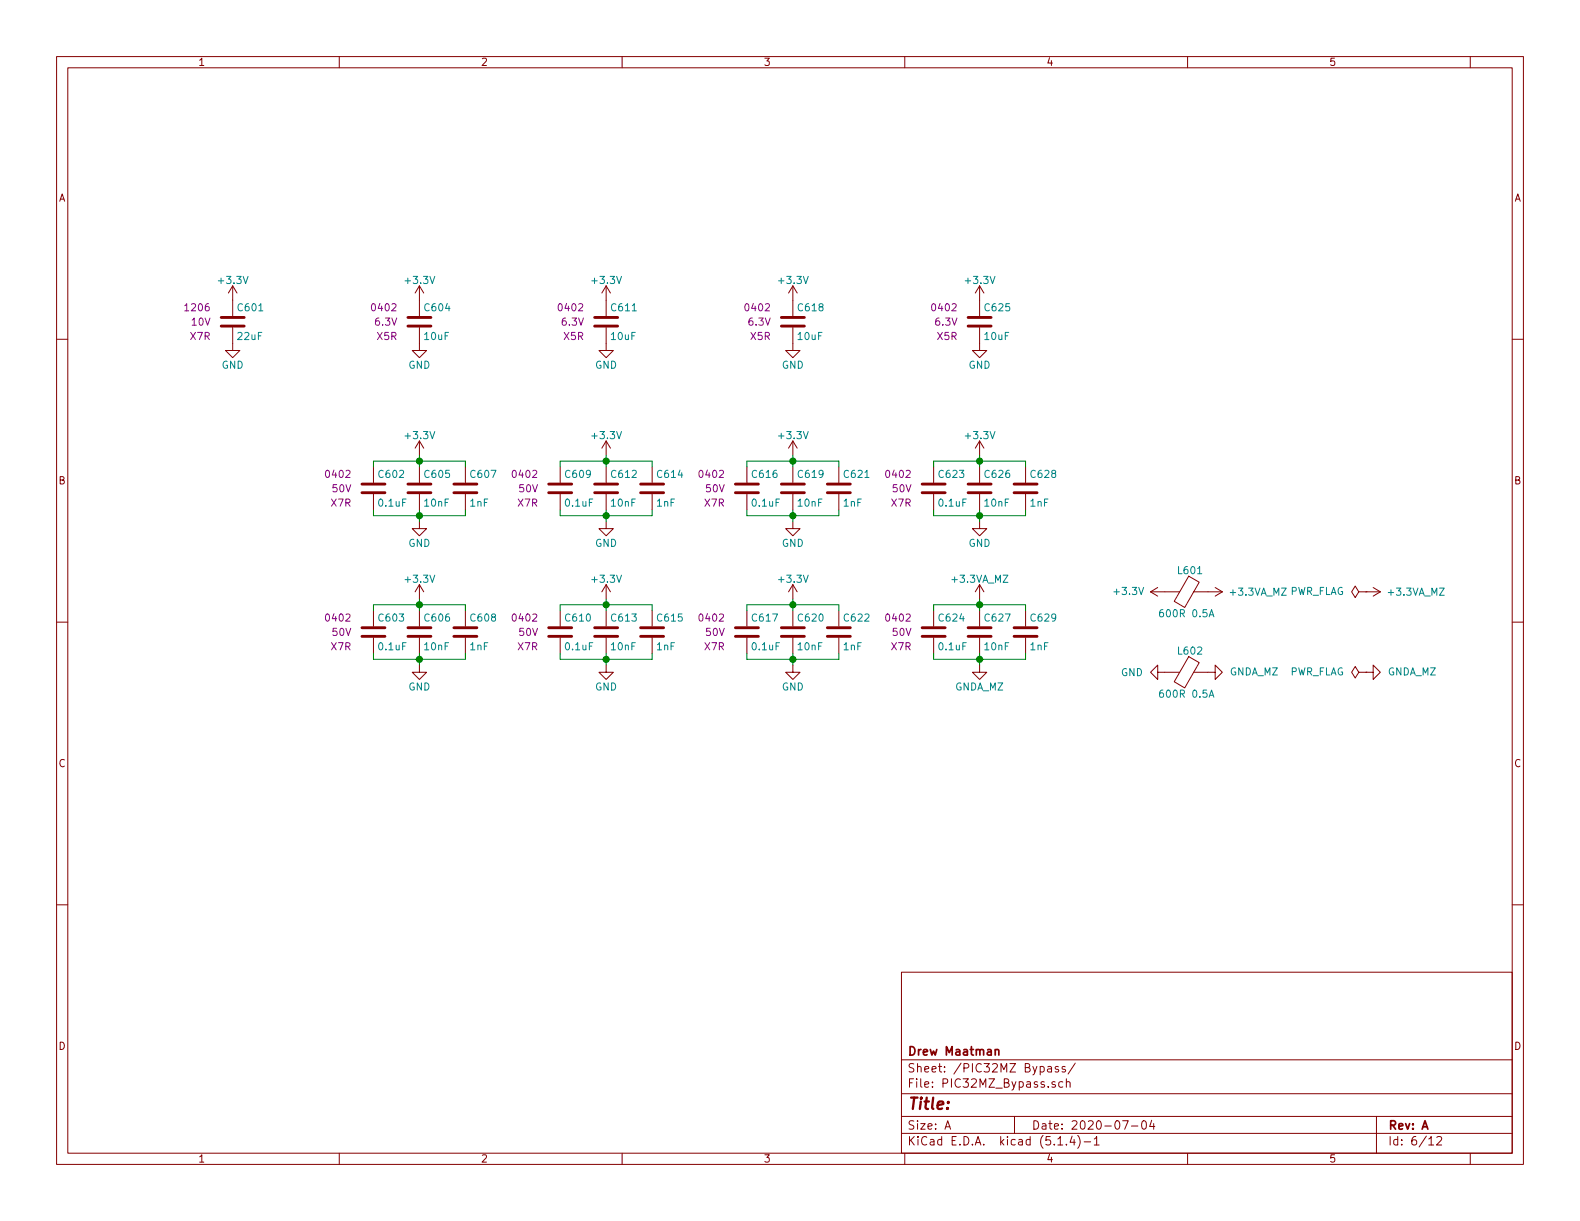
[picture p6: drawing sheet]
<svg xmlns="http://www.w3.org/2000/svg" width="279mm" height="216mm" viewBox="0 0 279 216" stroke-linecap="round" stroke-linejoin="round" font-family="sans-serif">
<g fill="none" stroke="#840000" stroke-width=".18">
<path d="M10 10h259.4v195.9h-259.4zM12 12h255.4v191.9h-255.4zM60 10v2M110 10v2M160 10v2M210 10v2M260 10v2M10 60h2M41.1 57.9v4.1h1.3l-1.3 1.2-1.2-1.2h1.2M41.1 50.5l-.7 1.3M41.1 50.5v5.4M41.1 50.5l.8 1.3"/>
<path d="M74.2 57.9v4.1h1.2l-1.2 1.2-1.3-1.2h1.3M74.2 50.5v5.4M74.2 50.5l-.8 1.3M74.2 50.5l.7 1.3M107.2 57.9v4.1h1.3l-1.3 1.2-1.3-1.2h1.3M107.2 50.5v5.4M107.2 50.5l-.8 1.3M107.2 50.5l.7 1.3M140.2 57.9v4.1h1.3l-1.3 1.2-1.3-1.2h1.3M140.2 50.5v5.4M140.2 50.5l-.8 1.3M140.2 50.5l.8 1.3"/>
<path d="M173.2 57.9v4.1h1.3l-1.3 1.2-1.2-1.2h1.2M173.2 50.5v5.4M173.2 50.5l-.7 1.3M173.2 50.5l.8 1.3M267.4 60h2M74.2 78v2.5M74.2 78l-.8 1.2M74.2 78l.7 1.2M107.2 78v2.5M107.2 78l-.8 1.2M107.2 78l.7 1.2M140.2 78v2.5"/>
<path d="M140.2 78l-.8 1.2M140.2 78l.8 1.2M173.2 78v2.5M173.2 78l-.7 1.2M173.2 78l.8 1.2M66 82.6v2.7M66 87.4v2.8M74.2 92.2v1.3h1.2l-1.2 1.2-1.3-1.2h1.3M74.2 82.6v2.7M74.2 87.4v2.8M82.3 82.6v2.7M82.3 87.4v2.8"/>
<path d="M99.1 82.6v2.7M99.1 87.4v2.8M107.2 92.2v1.3h1.3l-1.3 1.2-1.3-1.2h1.3M107.2 82.6v2.7M107.2 87.4v2.8M115.3 82.6v2.7M115.3 87.4v2.8M132.1 82.6v2.7M132.1 87.4v2.8M140.2 92.2v1.3h1.3l-1.3 1.2-1.3-1.2h1.3M140.2 82.6v2.7M140.2 87.4v2.8"/>
<path d="M148.3 82.6v2.7M148.3 87.4v2.8M165.1 82.6v2.7M165.1 87.4v2.8M173.2 92.2v1.3h1.3l-1.3 1.2-1.2-1.2h1.2M173.2 82.6v2.7M173.2 87.4v2.8M181.4 82.6v2.7M181.4 87.4v2.8M10 110h2M66 108v2.7M66 112.8v2.8"/>
<path d="M74.2 117.6v1.3h1.2l-1.2 1.2-1.3-1.2h1.3M74.2 103.4v2.5M74.2 108v2.7M74.2 112.8v2.8M74.2 103.4l-.8 1.2M74.2 103.4l.7 1.2M82.3 108v2.7M82.3 112.8v2.8M99.1 108v2.7M99.1 112.8v2.8M107.2 117.6v1.3h1.3l-1.3 1.2-1.3-1.2h1.3M107.2 103.4v2.5"/>
<path d="M107.2 108v2.7M107.2 112.8v2.8M107.2 103.4l-.8 1.2M107.2 103.4l.7 1.2M115.3 108v2.7M115.3 112.8v2.8M132.1 108v2.7M132.1 112.8v2.8M140.2 117.6v1.3h1.3l-1.3 1.2-1.3-1.2h1.3M140.2 103.4v2.5M140.2 108v2.7M140.2 112.8v2.8"/>
<path d="M140.2 103.4l-.8 1.2M140.2 103.4l.8 1.2M148.3 108v2.7M148.3 112.8v2.8M165.1 108v2.7M165.1 112.8v2.8M173.2 117.6v1.3h1.3l-1.3 1.2-1.2-1.2h1.2M173.2 103.4v2.5M173.2 108v2.7M173.2 112.8v2.8M173.2 103.4l-.7 1.2M173.2 103.4l.8 1.2"/>
<path d="M181.4 108v2.7M181.4 112.8v2.8M203.5 104.6h5.1M203.5 104.6l1.2 .8M204.7 118.9v-1.3l-1.2 1.3 1.2 1.2v-1.2h3.9M204.7 103.9l-1.2 .7M210.2 116.1l1.9 1.1-2.6 4.4-1.9-1.1zM210.2 101.9l1.9 1-2.6 4.5-1.9-1.1zM211.1 118.9h3.8v-1.3l1.3 1.3-1.3 1.2v-1.2M211.1 104.6h5.1M214.9 103.9l1.3 .7M216.2 104.6l-1.3 .8"/>
<path d="M240.3 118.9l-.7-1-.6 1 .6 1 .7-1h1.3M240.3 104.6l-.7-1-.6 1 .6 1.1 .7-1.1h1.3M241.6 118.9h1.2v-1.3l1.3 1.3-1.3 1.2v-1.2M241.6 118.9h.1M241.6 104.6h.1M241.6 104.6h2.5M242.8 103.9l1.3 .7M244.1 104.6l-1.3 .8M267.4 110h2M10 160h2M267.4 160h2M159.4 171.9h108v32h-108z"/>
<path d="M159.4 197.4h108M159.4 193.4h108M159.4 187.4h108M167.1 199.7l.5-1.5 .5 1.5M167.2 199.2h.8M179.4 197.4v3M185.3 188.6h.6l.1 1M186 188.9l-.6 .1-.2 .2 .2 .4 .6-.1M186.6 191.3a.37 .37 0 0 0-.6 .2l.1 .2 .5 .1 .1 .2-.3 .3-.4-.1M187.1 188.6h-.3l-.2 .2 .1 .2 .4 .1v.4h-.5M187.9 191.3h-.4l-.3 .2 .1 .6 .2 .2 .4-.1M188.4 188.6h-.4l-.2 .2 .1 .2 .5 .1v.4h-.6"/>
<path d="M188.6 191.4v-.1a.37 .37 0 0 1 .6 .2v.8M188.6 190.8v1.5M190.1 188l-1.2 1.9M198.5 198.2h1l-.6 1.5M200.1 199.1h1.1M202 198.3l.4-.1a.94 .94 0 0 1 0 1.5 .82 .82 0 0 1-.4-1.4zM203.7 198.1l-.4 1.1h.9M204 198.7v1M243.4 197.4v6.5M60 203.9v2M110 203.9v2M159.4 200.4h108"/>
<path d="M160 203.9v2M187.1 202.5h.8M188.6 202.3v.2M189.6 200.9l-.4 1.1h.9M189.9 201.5v1M190.6 200.8a1.71 1.71 0 0 1 0 2.2M191.7 201.9h1.2M193.5 201.4l.4-.4v1.5M193.5 202.5h.9M210 203.9v2M252.7 201.4l.4-.4v1.5M252.7 202.5h.8"/>
<path d="M254.1 201.1l.2-.1h.4l.2 .4-.9 1.1h.9M260 203.9v2"/>
</g>
<path d="M176 185.7l.2-.1h.4v1M176 185.6v1" fill="none" stroke="#840000" stroke-width=".3"/>
<g fill="none" stroke="#840000" stroke-width=".51">
<path d="M39.1 57.7h4.1M39.1 56.1h4.1M72.1 57.7h4.1M72.1 56.1h4.1M105.2 57.7h4M105.2 56.1h4M138.2 57.7h4M138.2 56.1h4M171.2 57.7h4.1M171.2 56.1h4.1M64 87.1h4.1M64 85.6h4.1"/>
<path d="M72.1 87.1h4.1M72.1 85.6h4.1M80.3 87.1h4M80.3 85.6h4M97 87.1h4.1M97 85.6h4.1M105.2 87.1h4M105.2 85.6h4M113.3 87.1h4M113.3 85.6h4M130 87.1h4.1M130 85.6h4.1"/>
<path d="M138.2 87.1h4M138.2 85.6h4M146.3 87.1h4.1M146.3 85.6h4.1M163.1 87.1h4M163.1 85.6h4M171.2 87.1h4.1M171.2 85.6h4.1M179.3 87.1h4.1M179.3 85.6h4.1M64 112.5h4.1M64 111h4.1"/>
<path d="M72.1 112.5h4.1M72.1 111h4.1M80.3 112.5h4M80.3 111h4M97 112.5h4.1M97 111h4.1M105.2 112.5h4M105.2 111h4M113.3 112.5h4M113.3 111h4M130 112.5h4.1M130 111h4.1"/>
<path d="M138.2 112.5h4M138.2 111h4M146.3 112.5h4.1M146.3 111h4.1M163.1 112.5h4M163.1 111h4M171.2 112.5h4.1M171.2 111h4.1M179.3 112.5h4.1M179.3 111h4.1"/>
</g>
<path d="M213.8 109.1l.4-1.3 .5 1.3M213.8 123.3l.4-1.3 .5 1.3" fill="none" stroke="#008484" stroke-width=".18"/>
<g fill="none" stroke="#008400" stroke-width=".18">
<path d="M66 82.6v-1.1h16.3v1.1M66 90.2v1h16.3v-1M74.2 80.5v2.1M74.2 90.2v2M99.1 82.6v-1.1h16.2v1.1M99.1 90.2v1h16.2v-1M107.2 80.5v2.1M107.2 90.2v2M132.1 82.6v-1.1h16.2v1.1M132.1 90.2v1h16.2v-1M140.2 80.5v2.1M140.2 90.2v2"/>
<path d="M165.1 82.6v-1.1h16.3v1.1M165.1 90.2v1h16.3v-1M173.2 80.5v2.1M173.2 90.2v2M66 108v-1.1h16.3v1.1M66 115.6v1h16.3v-1M74.2 105.9v2.1M74.2 115.6v2M99.1 108v-1.1h16.2v1.1M99.1 115.6v1h16.2v-1M107.2 105.9v2.1M107.2 115.6v2"/>
<path d="M132.1 108v-1.1h16.2v1.1M132.1 115.6v1h16.2v-1M140.2 105.9v2.1M140.2 115.6v2M165.1 108v-1.1h16.3v1.1M165.1 115.6v1h16.3v-1M173.2 105.9v2.1M173.2 115.6v2"/>
</g>
<g fill="#008400" stroke="#008400" stroke-width=".25">
<circle cx="140.2" cy="106.9" r=".51"/>
<circle cx="107.2" cy="81.5" r=".51"/>
<circle cx="140.2" cy="81.5" r=".51"/>
<circle cx="173.2" cy="106.9" r=".51"/>
<circle cx="74.2" cy="81.5" r=".51"/>
<circle cx="173.2" cy="81.5" r=".51"/>
<circle cx="140.2" cy="116.6" r=".51"/>
<circle cx="74.2" cy="116.6" r=".51"/>
<circle cx="74.2" cy="91.2" r=".51"/>
<circle cx="173.2" cy="91.2" r=".51"/>
<circle cx="107.2" cy="91.2" r=".51"/>
<circle cx="107.2" cy="116.6" r=".51"/>
<circle cx="74.2" cy="106.9" r=".51"/>
<circle cx="173.2" cy="116.6" r=".51"/>
<circle cx="140.2" cy="91.2" r=".51"/>
<circle cx="107.2" cy="106.9" r=".51"/>
</g>
<text font-size="2.8" fill="#840000" x="160.4" y="196.2">Title:</text>
<g font-size="2.1" fill="#840000">
<text x="160.4" y="189.6">Sheet: /PIC32MZ Bypass/</text>
<text x="160.4" y="186.6">Drew Maatman</text>
<text x="160.4" y="192.3">File: PIC32MZ_Bypass.sch</text>
<text x="160.4" y="202.5">KiCad E.D.A. kicad (5.1.4)-1</text>
<text x="160.4" y="199.7">Size: A</text>
<text x="182.4" y="199.7">Date: 2020-07-04</text>
<text x="245.4" y="199.7">Rev: A</text>
<text x="245.4" y="202.5">Id: 6/12</text>
</g>
<g font-size="1.8" fill="#840000">
<text x="35" y="11.6">1</text>
<text x="85" y="11.6">2</text>
<text x="135" y="11.6">3</text>
<text x="185" y="11.6">4</text>
<text x="235" y="11.6">5</text>
<text x="10.4" y="35.6">A</text>
<text x="267.8" y="35.6">A</text>
<text x="10.4" y="85.6">B</text>
<text x="267.8" y="85.6">B</text>
<text x="10.4" y="135.6">C</text>
<text x="267.8" y="135.6">C</text>
<text x="10.4" y="185.6">D</text>
<text x="267.8" y="185.6">D</text>
<text x="35" y="205.5">1</text>
<text x="85" y="205.5">2</text>
<text x="135" y="205.5">3</text>
<text x="185" y="205.5">4</text>
<text x="235" y="205.5">5</text>
</g>
<g font-size="1.8" fill="#008484">
<text x="38.8" y="50.2">+3.3V</text>
<text x="71.8" y="50.2">+3.3V</text>
<text x="104.9" y="50.2">+3.3V</text>
<text x="137.9" y="50.2">+3.3V</text>
<text x="170.9" y="50.2">+3.3V</text>
<text x="42.2" y="55">C601</text>
<text x="75.2" y="55">C604</text>
<text x="108.2" y="55">C611</text>
<text x="141.2" y="55">C618</text>
<text x="174.3" y="55">C625</text>
<text x="39.2" y="65.2">GND</text>
<text x="42.1" y="60.1">22uF</text>
<text x="72.2" y="65.2">GND</text>
<text x="75.1" y="60.1">10uF</text>
<text x="105.2" y="65.2">GND</text>
<text x="108.2" y="60.1">10uF</text>
<text x="138.3" y="65.2">GND</text>
<text x="141.2" y="60.1">10uF</text>
<text x="171.3" y="65.2">GND</text>
<text x="174.2" y="60.1">10uF</text>
<text x="71.8" y="77.6">+3.3V</text>
<text x="104.9" y="77.6">+3.3V</text>
<text x="137.9" y="77.6">+3.3V</text>
<text x="170.9" y="77.6">+3.3V</text>
<text x="67.1" y="89.6">0.1uF</text>
<text x="67.1" y="84.5">C602</text>
<text x="75.1" y="89.6">10nF</text>
<text x="75.2" y="84.5">C605</text>
<text x="83.2" y="89.6">1nF</text>
<text x="83.3" y="84.5">C607</text>
<text x="100.1" y="89.6">0.1uF</text>
<text x="100.1" y="84.5">C609</text>
<text x="108.2" y="89.6">10nF</text>
<text x="108.2" y="84.5">C612</text>
<text x="116.2" y="89.6">1nF</text>
<text x="116.4" y="84.5">C614</text>
<text x="133.1" y="89.6">0.1uF</text>
<text x="133.1" y="84.5">C616</text>
<text x="141.2" y="89.6">10nF</text>
<text x="141.2" y="84.5">C619</text>
<text x="149.2" y="89.6">1nF</text>
<text x="149.4" y="84.5">C621</text>
<text x="166.1" y="89.6">0.1uF</text>
<text x="166.1" y="84.5">C623</text>
<text x="174.2" y="89.6">10nF</text>
<text x="174.3" y="84.5">C626</text>
<text x="182.2" y="89.6">1nF</text>
<text x="182.4" y="84.5">C628</text>
<text x="72.2" y="96.7">GND</text>
<text x="105.2" y="96.7">GND</text>
<text x="138.3" y="96.7">GND</text>
<text x="171.3" y="96.7">GND</text>
<text x="208.4" y="101.5">L601</text>
<text x="71.8" y="103">+3.3V</text>
<text x="104.9" y="103">+3.3V</text>
<text x="137.9" y="103">+3.3V</text>
<text x="168.5" y="103">+3.3VA_MZ</text>
<text x="197.2" y="105.2">+3.3V</text>
<text x="217.7" y="105.3">+3.3VA_MZ PWR_FLAG</text>
<text x="245.7" y="105.3">+3.3VA_MZ</text>
<text x="67.1" y="109.9">C603</text>
<text x="75.2" y="109.9">C606</text>
<text x="83.3" y="109.9">C608</text>
<text x="100.1" y="109.9">C610</text>
<text x="108.2" y="109.9">C613</text>
<text x="116.4" y="109.9">C615</text>
<text x="133.1" y="109.9">C617</text>
<text x="141.2" y="109.9">C620</text>
<text x="149.4" y="109.9">C622</text>
<text x="166.1" y="109.9">C624</text>
<text x="174.3" y="109.9">C627</text>
<text x="182.4" y="109.9">C629</text>
<text x="205.6" y="109.1">600R 0.5A</text>
<text x="67.1" y="115">0.1uF</text>
<text x="75.1" y="115">10nF</text>
<text x="83.2" y="115">1nF</text>
<text x="100.1" y="115">0.1uF</text>
<text x="108.2" y="115">10nF</text>
<text x="116.2" y="115">1nF</text>
<text x="133.1" y="115">0.1uF</text>
<text x="141.2" y="115">10nF</text>
<text x="149.2" y="115">1nF</text>
<text x="166.1" y="115">0.1uF</text>
<text x="174.2" y="115">10nF</text>
<text x="182.2" y="115">1nF</text>
<text x="198.2" y="119.6">GND</text>
<text x="208.4" y="115.7">L602</text>
<text x="217.4" y="119.4">GNDA_MZ</text>
<text x="228" y="119.4">PWR_FLAG</text>
<text x="245.4" y="119.4">GNDA_MZ</text>
<text x="72.2" y="122.1">GND</text>
<text x="105.2" y="122.1">GND</text>
<text x="138.3" y="122.1">GND</text>
<text x="168.9" y="122.1">GNDA_MZ</text>
<text x="205.6" y="123.4">600R 0.5A</text>
</g>
<g font-size="1.8" fill="#840084">
<text x="32.9" y="55">1206</text>
<text x="33.9" y="57.6">10V</text>
<text x="65.9" y="55">0402</text>
<text x="66.4" y="57.6">6.3V</text>
<text x="98.9" y="55">0402</text>
<text x="99.4" y="57.6">6.3V</text>
<text x="132" y="55">0402</text>
<text x="132.5" y="57.6">6.3V</text>
<text x="165" y="55">0402</text>
<text x="165.5" y="57.6">6.3V</text>
<text x="33.7" y="60.1">X7R</text>
<text x="66.7" y="60.1">X5R</text>
<text x="99.7" y="60.1">X5R</text>
<text x="132.8" y="60.1">X5R</text>
<text x="165.8" y="60.1">X5R</text>
<text x="57.8" y="84.5">0402</text>
<text x="58.6" y="89.6">X7R</text>
<text x="58.8" y="87">50V</text>
<text x="90.8" y="84.5">0402</text>
<text x="91.6" y="89.6">X7R</text>
<text x="91.8" y="87">50V</text>
<text x="123.8" y="84.5">0402</text>
<text x="124.6" y="89.6">X7R</text>
<text x="124.9" y="87">50V</text>
<text x="156.8" y="84.5">0402</text>
<text x="157.7" y="89.6">X7R</text>
<text x="157.9" y="87">50V</text>
<text x="57.8" y="109.9">0402</text>
<text x="58.8" y="112.4">50V</text>
<text x="90.8" y="109.9">0402</text>
<text x="91.8" y="112.4">50V</text>
<text x="123.8" y="109.9">0402</text>
<text x="124.9" y="112.4">50V</text>
<text x="156.8" y="109.9">0402</text>
<text x="157.9" y="112.4">50V</text>
<text x="58.6" y="115">X7R</text>
<text x="91.6" y="115">X7R</text>
<text x="124.6" y="115">X7R</text>
<text x="157.7" y="115">X7R</text>
</g>
</svg>
